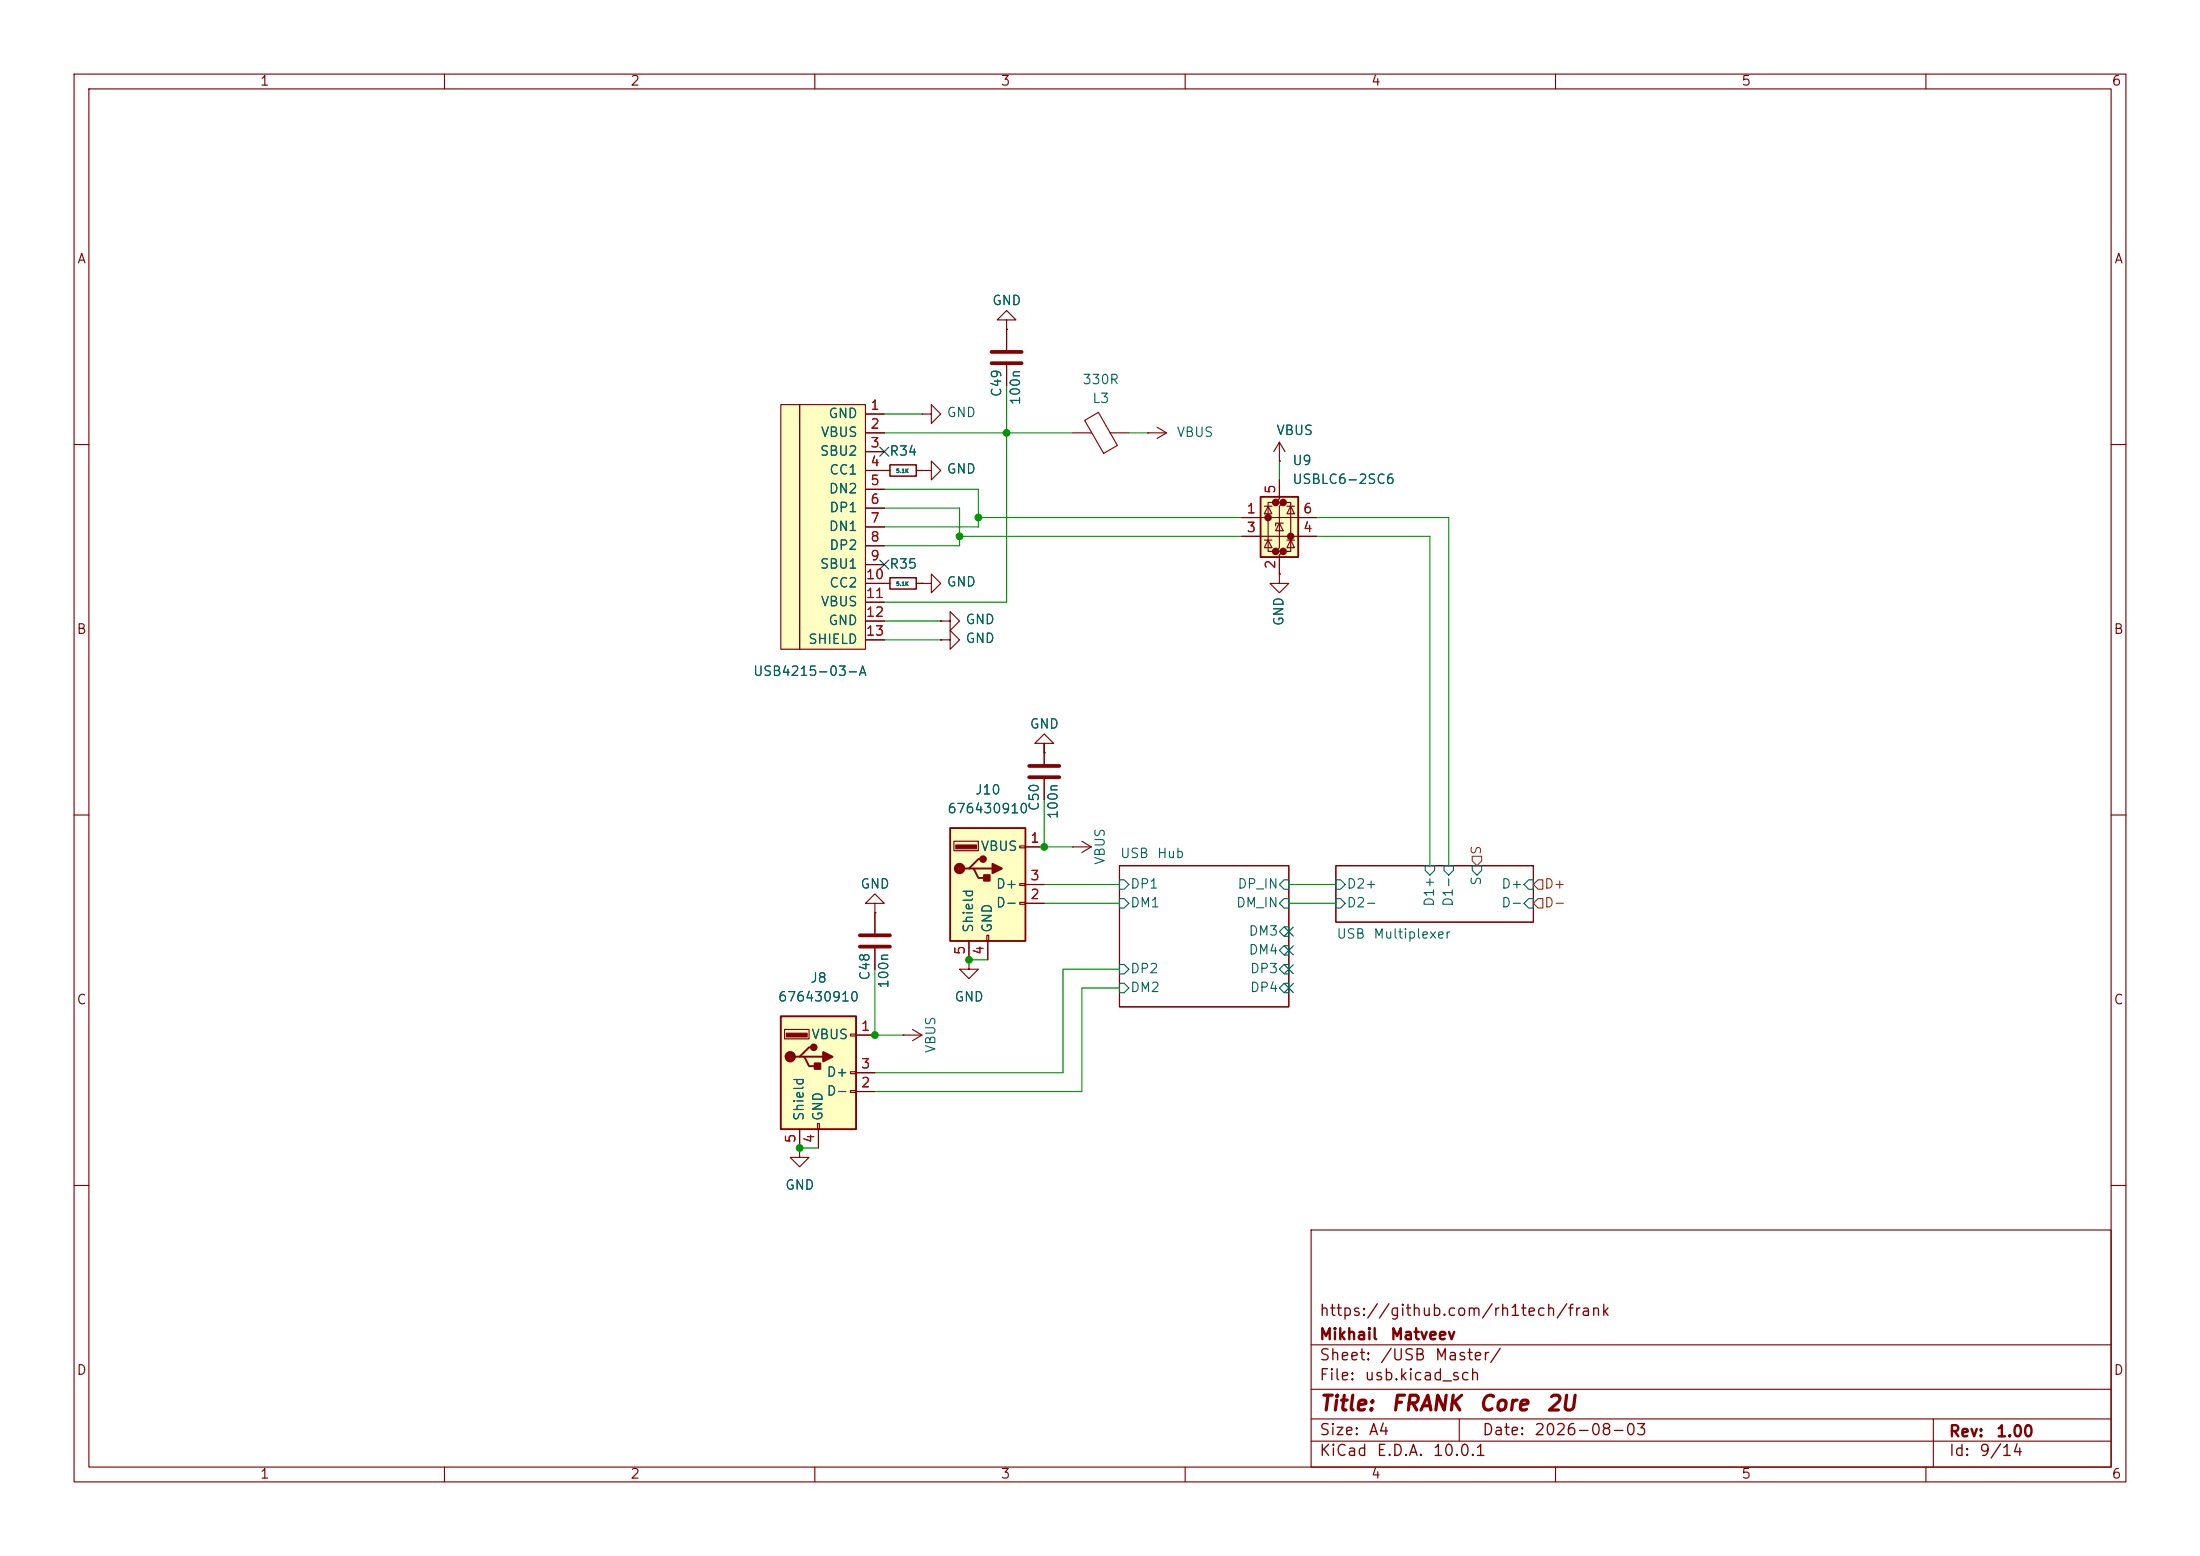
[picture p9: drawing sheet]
<svg xmlns="http://www.w3.org/2000/svg" width="297mm" height="210mm" viewBox="0 0 297 210" stroke-linecap="round" stroke-linejoin="round" font-family="sans-serif">
<g fill="none" stroke="#840000" stroke-width=".15">
<path d="M10 10h277v190h-277zM12 12h273v186h-273zM60 10v2M110 10v2M160 10v2M210 10v2M260 10v2M10 60h2M119.4 78.7h.7M123.7 78.7h.8M285 60h2M127 86.4h1.3v-1.3l1.2 1.3-1.2 1.2v-1.2"/>
<path d="M127 86.4h.1M10 110h2M141 100.3v2.8M141 105.2v2.8M151.1 116.8h22.9v19.1h-22.9zM180.3 116.8h26.7v7.7h-26.7zM285 110h2M118.1 121.9h-1.3l1.3-1.2 1.3 1.2h-1.3v1.3M118.1 123.2h.1M10 160h2M177 166h108v32h-108zM285 160h2"/>
<path d="M60 198v2M110 198v2M160 198v2M177 194.5h108M177 191.5h108M177 187.5h108M177 181.5h108M197 191.5v3M210 198v2M260 198v2M261 191.5v6.5"/>
</g>
<g fill="none" stroke="#006464" stroke-width=".15">
<path d="M151.1 118.7h.7l.6 .7-.6 .6h-.7zM173.4 118.7h.6v1.3h-.6l-.7-.6zM180.3 118.7h.7l.6 .7-.6 .6h-.7zM192.4 116.8h1.3v.7l-.7 .6-.6-.6zM194.9 116.8h1.3v.7l-.6 .6-.7-.6zM198.8 116.8h1.2v.7l-.6 .6-.6-.6zM206.4 118.7h.6v1.3h-.6l-.7-.6zM151.1 121.3h.7l.6 .6-.6 .7h-.7zM151.1 132.7h.7l.6 .7-.6 .6h-.7zM151.1 130.2h.7l.6 .6-.6 .6h-.7zM173.4 125.1h.6v1.3h-.6l-.7-.7zM173.4 127.6h.6v1.3h-.6l-.7-.6z"/>
<path d="M173.4 121.3h.6v1.3h-.6l-.7-.7zM173.4 130.2h.6v1.2h-.6l-.7-.6zM173.4 132.7h.6v1.3h-.6l-.7-.6zM180.3 121.3h.7l.6 .6-.6 .7h-.7zM206.4 121.3h.6v1.3h-.6l-.7-.7z"/>
</g>
<path d="M138.9 104.9h4.1M138.9 103.4h4.1" fill="none" stroke="#840000" stroke-width=".51"/>
<path d="M120.1 78h3.6v1.5h-3.6z" fill="none" stroke="#840000" stroke-width=".2"/>
<g fill="#ffffc2">
<path d="M105.4 54.6h2.5v33h-2.5z"/>
<path d="M107.9 54.6h8.9v33h-8.9z"/>
</g>
<g fill="none" stroke="#840000" stroke-width=".15">
<path d="M105.4 54.6h2.5v33h-2.5zM107.9 54.6h8.9v33h-8.9zM116.8 55.9h2.6M116.8 58.4h2.6M124.5 55.9h1.2v-1.3l1.3 1.3-1.3 1.3v-1.3M124.5 55.9h.1M135.9 43.2h-1.3l1.3-1.3 1.3 1.3h-1.3v1.3M135.9 44.5h.1M135.9 44.5v2.7M135.9 49.3v2.8M144.8 58.4h2.6M146.4 56.7l1.9-1 2.6 4.4-1.9 1.1z"/>
<path d="M149.9 58.4h2.5M116.8 61h2.6M116.8 63.5h3.3M116.8 66h2.6M116.8 68.6h2.6M116.8 71.1h2.6M116.8 73.7h2.6M116.8 76.2h2.6M116.8 78.7h2.6M123.7 63.5h.8M124.5 63.5h1.2v-1.3l1.3 1.3-1.3 1.3v-1.3M124.5 63.5h.1"/>
<path d="M116.8 81.3h2.6M116.8 83.8h2.6M116.8 86.4h2.6M130.8 129.5v1.3h1.3l-1.3 1.3-1.3-1.3h1.3M130.8 129.5h.1M107.9 154.9v1.3h1.3l-1.3 1.3-1.2-1.3h1.2M107.9 154.9h.1"/>
</g>
<path d="M120.1 62.7h3.6v1.6h-3.6z" fill="none" stroke="#840000" stroke-width=".2"/>
<path d="M133.9 49h4M133.9 47.5h4" fill="none" stroke="#840000" stroke-width=".51"/>
<path d="M128.3 111.8h10.1v15.2h-10.1z" fill="#ffffc2"/>
<path d="M128.3 111.8h10.1v15.2h-10.1zM130.8 117.2h.6l.7 1.3h1.2M131.4 117.2h2.6M132.7 116h-.6l-1.3 1.2h-.6" fill="none" stroke="#840000" stroke-width=".25"/>
<g fill="#840000" stroke="#840000" stroke-width=".25">
<path d="M132.8 118.1h.8v.8h-.8z"/>
<path d="M134 116.6l1.3 .6-1.3 .7z"/>
<circle cx="129.5" cy="117.2" r=".63"/>
<circle cx="132.7" cy="116" r=".38"/>
</g>
<path d="M129 114h2.8v.6h-2.8z" fill="#840000" stroke="#840000" stroke-width=".15"/>
<path d="M128.8 113.5h3.3v1.3h-3.3zM137.7 114.2h.7v.2h-.7zM137.7 119.3h.7v.2h-.7zM138.4 114.3h2.6M138.4 119.4h2.6M130.8 127v2.5M133.2 126.2h.3v.8h-.3zM133.3 127v2.5M137.7 121.8h.7v.2h-.7zM138.4 121.9h2.6" fill="none" stroke="#840000" stroke-width=".15"/>
<path d="M105.4 137.2h10.2v15.2h-10.2z" fill="#ffffc2"/>
<path d="M105.4 137.2h10.2v15.2h-10.2zM107.9 142.6h.7l.6 1.3h1.3M108.6 142.6h2.5M109.9 141.4h-.7l-1.3 1.2h-.6" fill="none" stroke="#840000" stroke-width=".25"/>
<g fill="#840000" stroke="#840000" stroke-width=".25">
<path d="M110 143.5h.7v.8h-.7z"/>
<path d="M111.1 142l1.3 .6-1.3 .7z"/>
<circle cx="106.7" cy="142.6" r=".63"/>
<circle cx="109.9" cy="141.4" r=".38"/>
</g>
<path d="M106.2 139.4h2.8v.6h-2.8z" fill="#840000" stroke="#840000" stroke-width=".15"/>
<g fill="none" stroke="#840000" stroke-width=".15">
<path d="M154.9 58.4h.1M154.9 58.4h2.6M156.2 57.7l1.3 .7M157.5 58.4l-1.3 .8M172.7 59.7l-.7 1.3M172.7 59.7l.8 1.3M172.7 59.7v2.5M124.5 78.7h1.2v-1.2l1.3 1.2-1.3 1.3v-1.3M124.5 78.7h.1M172.7 62.2h.1M172.7 77.5v1.2h1.3l-1.3 1.3-1.3-1.3h1.3M172.7 77.5h.1"/>
<path d="M127 83.8h1.3v-1.2l1.2 1.2-1.2 1.3v-1.3M127 83.8h.1M141 100.3h-1.3l1.3-1.2 1.2 1.2h-1.2v1.3M141 101.6h.1M105.9 138.9h3.3v1.3h-3.3zM114.8 139.6h.8v.2h-.8zM115.6 139.7h2.5M118.1 123.2v2.8M118.1 128v2.8M121.9 139.7h.1M121.9 139.7h2.6M123.2 138.9l1.3 .8"/>
<path d="M124.5 139.7l-1.3 .8M107.9 152.4v2.5M110.4 151.6h.2v.8h-.2zM110.5 152.4v2.5M114.8 144.7h.8v.2h-.8zM114.8 147.2h.8v.2h-.8zM115.6 147.3h2.5M115.6 144.8h2.5"/>
</g>
<path d="M116.1 127.8h4M116.1 126.2h4" fill="none" stroke="#840000" stroke-width=".51"/>
<path d="M170.2 67.1h5.1v8.1h-5.1z" fill="#ffffc2"/>
<g fill="#840000" stroke="#840000" stroke-width=".51">
<circle cx="171.2" cy="69.8" r=".25"/>
<circle cx="172.2" cy="67.8" r=".25"/>
<circle cx="172.2" cy="74.4" r=".25"/>
<circle cx="173.2" cy="67.8" r=".25"/>
<circle cx="173.2" cy="74.4" r=".25"/>
<circle cx="174.2" cy="72.4" r=".25"/>
</g>
<g fill="none" stroke="#840000" stroke-width=".15">
<path d="M116.8 55.9h2.6M116.8 58.4h2.6M135.9 44.5h.1M135.9 44.5v2.7M135.9 49.3v2.8M116.8 63.5h3.3M116.8 61h2.6M116.8 66h2.6M116.8 68.6h2.6M116.8 71.1h2.6M116.8 73.7h2.6M116.8 76.2h2.6"/>
<path d="M116.8 78.7h3.3M123.7 63.5h.8M123.7 78.7h.8M124.5 63.5h.1M124.5 78.7h.1M167.6 69.9h10.2M167.6 72.4h10.2M170.7 72.9h1M170.7 68.3h1M171.2 68.3l.5 1h-1zM171.2 72.9l.5 1h-1zM172.2 67.8h-1v6.6h1"/>
<path d="M172.7 64.8v2.5l-.5 .5h1l-.5 .5v5.6l-.5 .5h1l-.5 .5v2.6M172.7 70.6l.5 1h-1zM172.7 77.5h.1M172.7 62.2h.1M173.2 70.6h-1v.4M173.2 67.8h1v6.6h-1M173.7 72.9h1.1M173.7 68.3h1.1M174.2 68.3l.6 1h-1.1zM174.2 72.9l.6 1h-1.1zM116.8 81.3h2.6M116.8 83.8h2.6"/>
<path d="M116.8 86.4h2.6M127 86.4h.1M127 83.8h.1M138.4 114.3h2.6M138.4 119.4h2.6M141 101.6h.1M141 100.3v2.8M141 105.2v2.8M144.8 114.3h.1M144.8 114.3h2.5M146 113.5l1.3 .8M147.3 114.3l-1.3 .8"/>
<path d="M115.6 139.7h2.5M118.1 123.2h.1M118.1 123.2v2.8M118.1 128v2.8M130.8 129.5h.1M130.8 127v2.5M133.3 127v2.5M138.4 121.9h2.6M107.9 154.9h.1M107.9 152.4v2.5M110.5 152.4v2.5M115.6 147.3h2.5"/>
<path d="M115.6 144.8h2.5"/>
</g>
<path d="M170.2 67.1h5.1v8.1h-5.1z" fill="none" stroke="#840000" stroke-width=".25"/>
<path d="M198.8 115.6h1.2v.6l-.6 .6-.6-.6zM207.6 118.7h.7v1.3h-.7l-.6-.6zM207.6 121.3h.7v1.3h-.7l-.6-.7z" fill="none" stroke="#725600" stroke-width=".15"/>
<g fill="none" stroke="#009600" stroke-width=".15">
<path d="M119.4 58.4h25.4M119.4 55.9h5.1M135.9 52.1v29.2h-16.5M152.4 58.4h2.5M119.4 68.6h10.1v5.1h-10.1M119.4 66h12.7v5.1h-12.7M129.5 72.4h38.1M132.1 69.9h35.5M172.7 62.2v2.6M177.8 69.9h17.8v46.9M177.8 72.4h15.2v44.4M119.4 86.4h7.6"/>
<path d="M119.4 83.8h7.6M141 108v6.3h3.8M141 100.3v1.3M141 119.4h10.1M174 119.4h6.3M118.1 130.8v8.9h3.8M130.8 129.5h2.5M141 121.9h10.1M151.1 133.4h-5.1v13.9h-27.9M151.1 130.8h-7.6v14h-25.4M174 121.9h6.3M107.9 154.9h2.6"/>
</g>
<path d="M118.8 60.4l1.2 1.2M118.8 75.6l1.2 1.2M120 60.4l-1.2 1.2M120 75.6l-1.2 1.2M173.4 127.7l1.2 1.2M173.4 130.2l1.2 1.2M173.4 125.1l1.2 1.2M173.4 132.7l1.2 1.3M174.6 127.7l-1.2 1.2M174.6 130.2l-1.2 1.2M174.6 125.1l-1.2 1.2M174.6 132.7l-1.2 1.3" fill="none" stroke="#000084" stroke-width=".15"/>
<g fill="#009600" stroke="#009600" stroke-width=".14">
<circle cx="118.1" cy="139.7" r=".46"/>
<circle cx="107.9" cy="154.9" r=".46"/>
<circle cx="130.8" cy="129.5" r=".46"/>
<circle cx="132.1" cy="69.9" r=".46"/>
<circle cx="141" cy="114.3" r=".46"/>
<circle cx="135.9" cy="58.4" r=".46"/>
<circle cx="129.5" cy="72.4" r=".46"/>
</g>
<g font-size="2" fill="#840000">
<text x="178" y="190.9">Title:</text>
<text x="187.7" y="190.9">FRANK</text>
<text x="199.5" y="190.9">Core</text>
<text x="208.6" y="190.9">2U</text>
</g>
<g font-size="1.5" fill="#840000">
<text x="178" y="178">https://github.com/rh1tech/frank</text>
<text x="178" y="184">Sheet:</text>
<text x="178" y="181.2">Mikhail</text>
<text x="186.2" y="184">/USB</text>
<text x="187.6" y="181.2">Matveev</text>
<text x="193.6" y="184">Master/</text>
<text x="178" y="186.7">File:</text>
<text x="184.1" y="186.7">usb.kicad_sch</text>
<text x="178" y="196.9">KiCad</text>
<text x="178" y="194.1">Size:</text>
<text x="184.7" y="194.1">A4</text>
<text x="185.7" y="196.9">E.D.A.</text>
<text x="193.3" y="196.9">10.0.1</text>
<text x="200" y="194.1">Date:</text>
<text x="207" y="194.1">2026-08-03</text>
<text x="263" y="194.3">Rev:</text>
<text x="263" y="196.9">Id:</text>
<text x="267.1" y="196.9">9/14</text>
<text x="269.4" y="194.3">1.00</text>
</g>
<g font-size="1.3" fill="#840000">
<text x="35" y="11.9">1</text>
<text x="85" y="11.9">2</text>
<text x="135" y="11.9">3</text>
<text x="185" y="11.9">4</text>
<text x="235" y="11.9">5</text>
<text x="285" y="11.9">6</text>
<text x="10.3" y="35.9">A</text>
<text x="285.3" y="35.9">A</text>
<text x="10.3" y="85.9">B</text>
<text x="285.3" y="85.9">B</text>
<text x="10.3" y="135.9">C</text>
<text x="285.3" y="135.9">C</text>
<text x="10.3" y="185.9">D</text>
<text x="285.3" y="185.9">D</text>
<text x="35" y="199.9">1</text>
<text x="85" y="199.9">2</text>
<text x="135" y="199.9">3</text>
<text x="185" y="199.9">4</text>
<text x="235" y="199.9">5</text>
<text x="285" y="199.9">6</text>
</g>
<g font-size="1.3" fill="#006464">
<text x="133.9" y="41.5">GND</text>
<text x="135.5" y="53.7" transform="rotate(-90 135.5 53.7)">C49</text>
<text x="146" y="52.2">330R</text>
<text x="110.7" y="59.3">VBUS</text>
<text x="111.8" y="56.7">GND</text>
<text x="127.7" y="56.6">GND</text>
<text x="138" y="54.8" transform="rotate(-90 138 54.8)">100n</text>
<text x="147.4" y="54.7">L3</text>
<text x="158.8" y="59.3">VBUS</text>
<text x="172.2" y="59">VBUS</text>
<text x="110.6" y="61.8">SBU2</text>
<text x="111.9" y="64.4">CC1</text>
<text x="120" y="61.8">R34</text>
<text x="127.7" y="64.2">GND</text>
<text x="174.4" y="65.6">USBLC6-2SC6</text>
<text x="174.4" y="63.1">U9</text>
<text x="111.8" y="66.9">DN2</text>
<text x="111.8" y="72">DN1</text>
<text x="111.9" y="69.4">DP1</text>
<text x="110.6" y="77.1">SBU1</text>
<text x="111.9" y="74.5">DP2</text>
<text x="120" y="77.1">R35</text>
<text x="110.7" y="82.1">VBUS</text>
<text x="111.9" y="79.6">CC2</text>
<text x="127.7" y="79.5">GND</text>
<text x="109" y="87.2">SHIELD</text>
<text x="111.8" y="84.7">GND</text>
<text x="130.3" y="87.1">GND</text>
<text x="130.3" y="84.6">GND</text>
<text x="173.6" y="84.6" transform="rotate(-90 173.6 84.6)">GND</text>
<text x="101.6" y="91.5">USB4215-03-A</text>
<text x="138.9" y="98.7">GND</text>
<text x="131.6" y="107.5">J10</text>
<text x="127.8" y="110.1">676430910</text>
<text x="140.6" y="109.6" transform="rotate(-90 140.6 109.6)">C50</text>
<text x="143.1" y="110.7" transform="rotate(-90 143.1 110.7)">100n</text>
<text x="132.3" y="115.2">VBUS</text>
<text x="149.5" y="116.8" transform="rotate(-90 149.5 116.8)">VBUS</text>
<text x="151.1" y="116.1">USB</text>
<text x="156.1" y="116.1">Hub</text>
<text x="200.3" y="119.6" transform="rotate(-90 200.3 119.6)">S</text>
<text x="116.1" y="120.2">GND</text>
<text x="131.7" y="126" transform="rotate(-90 131.7 126)">Shield</text>
<text x="134.2" y="126" transform="rotate(-90 134.2 126)">GND</text>
<text x="134.4" y="122.8">D-</text>
<text x="134.4" y="120.2">D+</text>
<text x="152.5" y="122.8">DM1</text>
<text x="152.5" y="120.2">DP1</text>
<text x="166.8" y="122.8">DM_IN</text>
<text x="167" y="120.2">DP_IN</text>
<text x="181.7" y="120.2">D2+</text>
<text x="181.7" y="122.8">D2-</text>
<text x="193.9" y="122.5" transform="rotate(-90 193.9 122.5)">D1+</text>
<text x="196.4" y="122.5" transform="rotate(-90 196.4 122.5)">D1-</text>
<text x="202.6" y="120.2">D+</text>
<text x="202.6" y="122.8">D-</text>
<text x="152.5" y="131.7">DP2</text>
<text x="168.5" y="126.6">DM3</text>
<text x="168.5" y="129.1">DM4</text>
<text x="168.7" y="131.7">DP3</text>
<text x="180.3" y="127">USB</text>
<text x="185.3" y="127">Multiplexer</text>
<text x="104.9" y="135.5">676430910</text>
<text x="109.3" y="132.9">J8</text>
<text x="117.7" y="132.4" transform="rotate(-90 117.7 132.4)">C48</text>
<text x="120.2" y="133.5" transform="rotate(-90 120.2 133.5)">100n</text>
<text x="128.8" y="135.5">GND</text>
<text x="152.5" y="134.2">DM2</text>
<text x="168.7" y="134.2">DP4</text>
<text x="109.5" y="140.6">VBUS</text>
<text x="126.6" y="142.2" transform="rotate(-90 126.6 142.2)">VBUS</text>
<text x="111.5" y="148.2">D-</text>
<text x="111.5" y="145.6">D+</text>
<text x="108.8" y="151.4" transform="rotate(-90 108.8 151.4)">Shield</text>
<text x="111.4" y="151.4" transform="rotate(-90 111.4 151.4)">GND</text>
<text x="105.9" y="160.9">GND</text>
</g>
<g font-size="1.3" fill="#a90000">
<text x="117.4" y="55.6">1</text>
<text x="117.4" y="58.2">2</text>
<text x="117.4" y="60.7">3</text>
<text x="117.4" y="63.2">4</text>
<text x="117.4" y="65.8">5</text>
<text x="117.4" y="68.3">6</text>
<text x="117.4" y="70.9">7</text>
<text x="168.2" y="69.6">1</text>
<text x="172.5" y="66.7" transform="rotate(-90 172.5 66.7)">5</text>
<text x="175.8" y="69.6">6</text>
<text x="117.4" y="73.4">8</text>
<text x="117.4" y="75.9">9</text>
<text x="168.2" y="72.1">3</text>
<text x="172.5" y="76.9" transform="rotate(-90 172.5 76.9)">2</text>
<text x="175.8" y="72.1">4</text>
<text x="116.8" y="78.5">10</text>
<text x="116.8" y="81">11</text>
<text x="116.8" y="83.6">12</text>
<text x="116.8" y="86.1">13</text>
<text x="139" y="114">1</text>
<text x="139" y="119.1">3</text>
<text x="139" y="121.7">2</text>
<text x="130.6" y="129" transform="rotate(-90 130.6 129)">5</text>
<text x="133.1" y="129" transform="rotate(-90 133.1 129)">4</text>
<text x="116.1" y="139.4">1</text>
<text x="116.1" y="147.1">2</text>
<text x="116.1" y="144.5">3</text>
<text x="107.7" y="154.4" transform="rotate(-90 107.7 154.4)">5</text>
<text x="110.2" y="154.4" transform="rotate(-90 110.2 154.4)">4</text>
</g>
<g font-size="1.3" fill="#725600">
<text x="200.3" y="115.5" transform="rotate(-90 200.3 115.5)">S</text>
<text x="208.4" y="122.8">D-</text>
<text x="208.4" y="120.2">D+</text>
</g>
<g font-size=".5" fill="#006464">
<text x="120.9" y="63.9">5.1K</text>
<text x="120.9" y="79.2">5.1K</text>
</g>
</svg>
